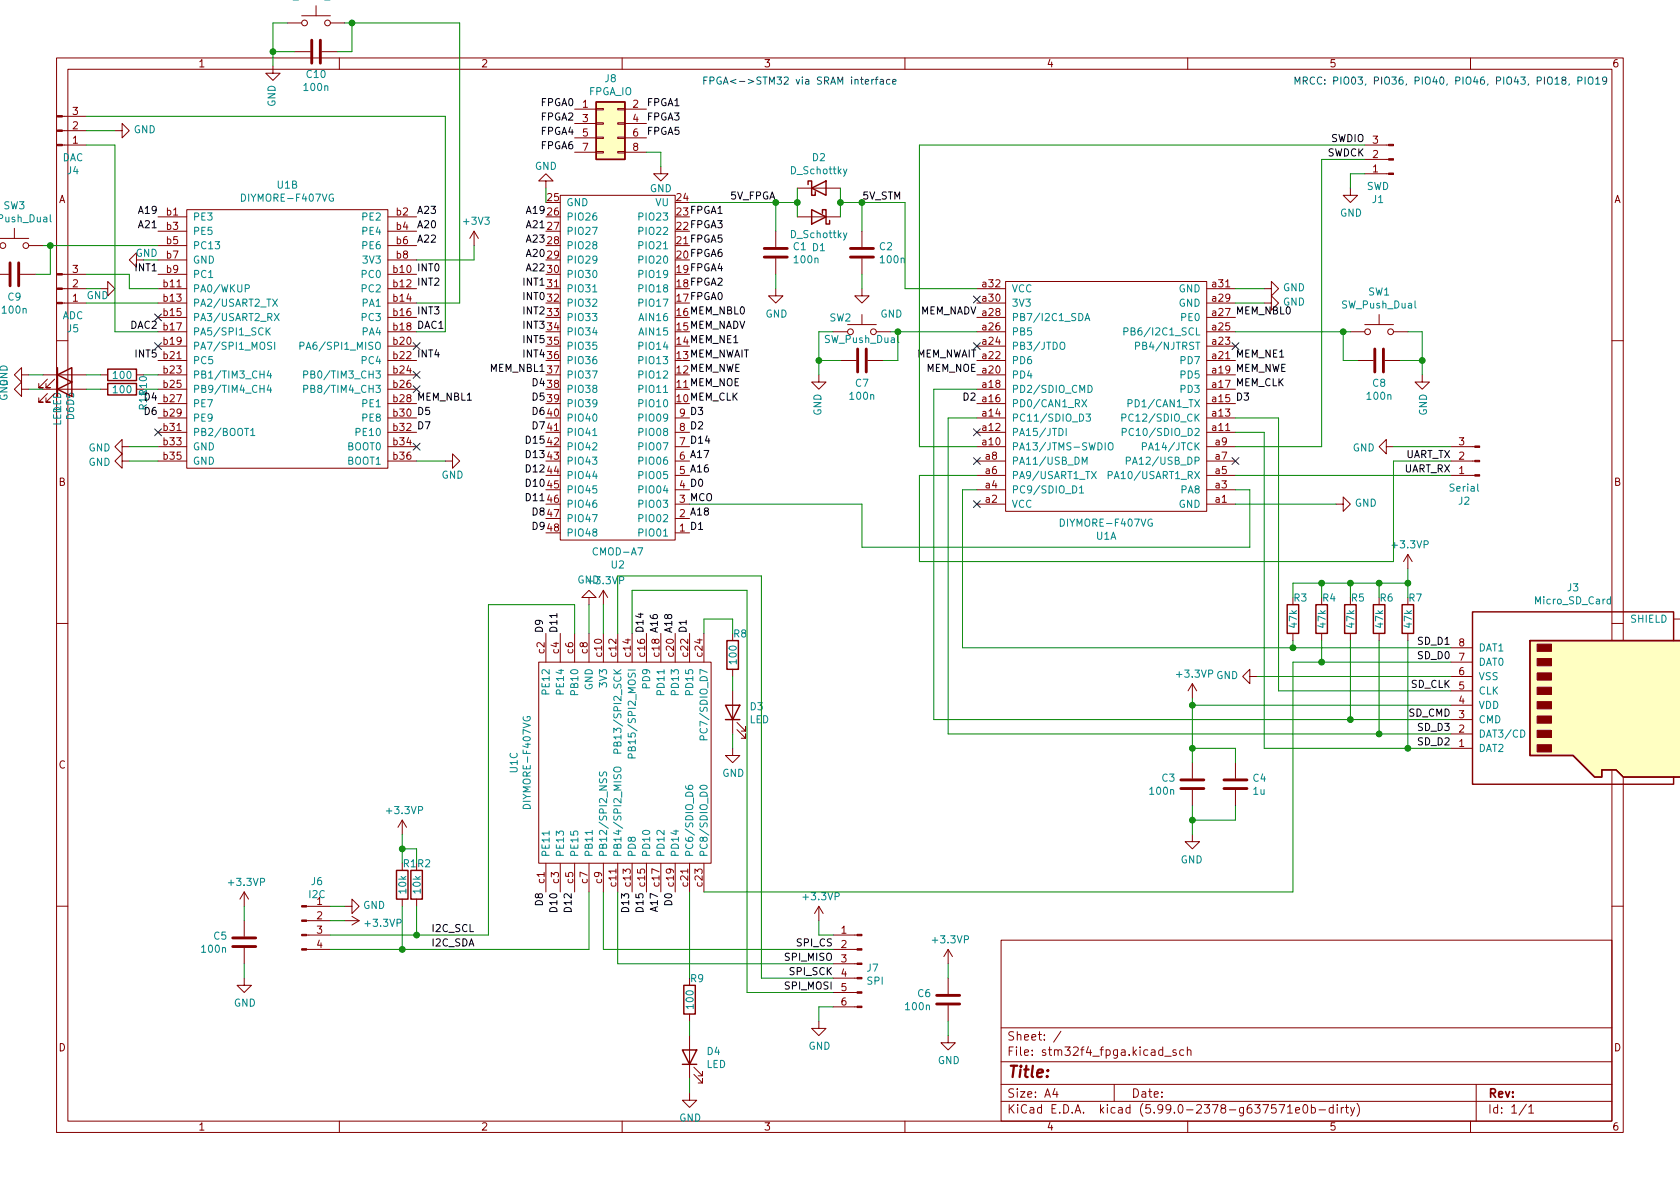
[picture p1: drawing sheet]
<svg xmlns="http://www.w3.org/2000/svg" width="297mm" height="210mm" viewBox="0 0 297 210" stroke-linecap="round" stroke-linejoin="round" font-family="sans-serif">
<g fill="none" stroke="#840000" stroke-width=".18">
<path d="M10 10.2h277v190.1h-277zM12 12.2h273v186.1h-273zM48.3 11.7v1.2h-1.3l1.3 1.3 1.2-1.3h-1.2M50.8 4.1h2.5M52.1 9.1h2.8M53.3 2.8h5.1M55.9 1v1.8M56.9 9.1h2.8M58.4 4.1h2.6M60 10.2v2M101.6 19.3h3.8M105.4 19.2h1.3v.2h-1.3z"/>
<path d="M109.2 19.2h1.3v.2h-1.3zM110 10.2v2M110.5 19.3h3.8M160 10.2v2M210 10.2v2M260 10.2v2M11 20.6h4.2M11 23.1h4.2M11 25.6h4.2M20.3 23.1h1.3v-1.3l1.3 1.3-1.3 1.3v-1.3M27.9 38.3h5.1M33 37.1h35.6v45.7h-35.6z"/>
<path d="M68.6 38.3h5.1M96.5 32h1.3l-1.3-1.3-1.3 1.3h1.3v1.3M99.1 34.5h20.3v61h-20.3zM101.6 21.8h3.8M101.6 24.4h3.8M101.6 26.9h3.8M105.4 26.8h1.3v.2h-1.3zM105.4 24.3h1.3v.2h-1.3zM105.4 21.7h1.3v.3h-1.3zM109.2 26.8h1.3v.2h-1.3zM109.2 24.3h1.3v.2h-1.3zM109.2 21.7h1.3v.3h-1.3z"/>
<path d="M110.5 21.8h3.8M110.5 24.4h3.8M110.5 26.9h3.8M116.8 29.5v1.2h1.3l-1.3 1.3-1.2-1.3h1.2M141 33.3h7.6M141 38.3h7.6M238.8 33.3v1.2h1.2l-1.2 1.3-1.3-1.3h1.3M241.3 25.6h4.2M241.3 28.2h4.2M241.3 30.7h4.2M-.1 43.4h.1M0 48.5h1.5"/>
<path d="M0 42.2h5.1M2.5 40.4v1.8M3.6 48.5h2.7M5.1 43.4h2.5M11 48.5h4.2M11 51h4.2M11 53.6h4.2M17.8 51h1.2v-1.2l1.3 1.2-1.3 1.3v-1.3M24.1 46v-1.3l-1.2 1.3 1.2 1.2v-1.2h1.3M27.9 58.7h5.1M27.9 48.5h5.1M27.9 51h5.1"/>
<path d="M27.9 53.6h5.1M27.9 43.4h5.1M27.9 56.1h5.1M27.9 40.9h5.1M27.9 46h5.1M68.6 58.7h5.1M68.6 48.5h5.1M68.6 51h5.1M68.6 53.6h5.1M68.6 43.4h5.1M68.6 56.1h5.1M68.6 40.9h5.1"/>
<path d="M68.6 46h5.1M83.8 40.9l-.7 1.3M83.8 40.9v2.5M83.8 40.9l.8 1.3M96.5 51h2.6M137.2 51v1.3h1.2l-1.2 1.3-1.3-1.3h1.3M137.2 40.9v2.8M137.2 45.7v2.8M147.3 58.7h2.6M149.9 57.4h5M152.4 51v1.3h1.3l-1.3 1.3-1.3-1.3h1.3M152.4 40.9v2.8"/>
<path d="M152.4 45.7v2.8M152.4 55.6v1.8M154.9 58.7h2.6M172.7 58.7h5.1M172.7 51h5.1M172.7 53.6h5.1M172.7 56.1h5.1M177.8 49.8h35.6v40.6h-35.6zM213.4 58.7h5M213.4 51h5M213.4 53.6h5M213.4 56.1h5"/>
<path d="M223.5 51h1.3v-1.2l1.3 1.2-1.3 1.3v-1.3M223.5 53.6h1.3v-1.3l1.3 1.3-1.3 1.3v-1.3M238.8 58.7h2.5M241.3 57.4h5.1M243.8 55.6v1.8M246.4 58.7h2.5M3.8 68.8v-1.2l-1.3 1.2 1.3 1.3v-1.3h1.3M3.8 66.3v-1.3l-1.3 1.3 1.3 1.3v-1.3h1.3M7.6 68.8h7.6M7.6 66.3h7.6M8.4 67.1l-1.5 1.5h.7h-.7v-.8M8.4 69.6l-1.5 1.5h.7h-.7v-.7"/>
<path d="M9.7 67.1l-1.6 1.5h.8h-.8v-.8M9.7 69.6l-1.6 1.5h.8h-.8v-.7M10 60.2h2M17.8 68.8h1.2M17.8 66.3h1.2M21.6 79v-1.3l-1.3 1.3 1.3 1.3v-1.3h1.3M27.9 63.7h5.1M27.9 68.8h5.1M27.9 76.4h5.1M27.9 79h5.1M27.9 73.9h5.1M27.9 71.4h5.1"/>
<path d="M27.9 66.3h5.1M27.9 61.2h5.1M68.6 63.7h5.1M68.6 68.8h5.1M68.6 76.4h5.1M68.6 79h5.1M68.6 73.9h5.1M68.6 71.4h5.1M68.6 66.3h5.1M68.6 61.2h5.1M96.5 76.4h2.6M119.4 76.4h2.5"/>
<path d="M119.4 79h2.5M119.4 73.9h2.5M144.8 66.3v1.3h-1.3l1.3 1.2 1.2-1.2h-1.2M148.6 63.7h2.8M153.4 63.7h2.8M172.7 63.7h5.1M172.7 68.8h5.1M172.7 76.4h5.1M172.7 79h5.1M172.7 73.9h5.1M172.7 71.4h5.1M172.7 66.3h5.1"/>
<path d="M172.7 61.2h5.1M213.4 63.7h5M213.4 68.8h5M213.4 76.4h5M213.4 79h5M213.4 73.9h5M213.4 71.4h5M213.4 66.3h5M213.4 61.2h5M240 63.7h2.8M244.9 63.7h2.7M245.1 79v-1.3l-1.3 1.3 1.3 1.3v-1.3h1.3"/>
<path d="M251.5 66.3v1.3h1.2l-1.2 1.2-1.3-1.2h1.3M256.5 79h4.3M285 60.2h2M21.6 81.5v-1.2l-1.3 1.2 1.3 1.3v-1.3h1.3M27.9 81.5h5.1M68.6 81.5h5.1M78.7 81.5h1.3v-1.2l1.3 1.2-1.3 1.3v-1.3M119.4 94.2h2.5M119.4 91.7h2.5M119.4 89.1h2.5M119.4 86.6h2.5M119.4 84.1h2.5"/>
<path d="M119.4 81.5h2.5M172.7 89.1h5.1M172.7 86.6h5.1M172.7 84.1h5.1M172.7 81.5h5.1M213.4 89.1h5M213.4 86.6h5M213.4 84.1h5M213.4 81.5h5M236.2 89.1h1.3v-1.2l1.3 1.2-1.3 1.3v-1.3M248.9 98v2.6M248.9 98l-.7 1.3"/>
<path d="M248.9 98l.8 1.3M256.5 84.1h4.3M256.5 81.5h4.3M10 110.2h2M95.2 117.1h30.5v35.5h-30.5zM96.5 112v5.1M99.1 112v5.1M101.6 112v5.1M104.1 105.7h1.3l-1.3-1.3-1.2 1.3h1.2v1.2M104.1 112v5.1M106.7 104.4l-.8 1.3M106.7 104.4v2.5"/>
<path d="M106.7 112v5.1M106.7 104.4l.7 1.3M109.2 112v5.1M111.8 112v5.1M114.3 112v5.1M116.8 112v5.1M119.4 112v5.1M121.9 112v5.1M124.5 112v5.1M129.5 118.4v1.2M221 119.6v1.3l-1.3-1.3 1.3-1.2v1.2h1.2M228.6 112v1.3"/>
<path d="M233.7 112v1.3M238.8 112v1.3M243.8 112v1.3M248.9 112v1.3M256.5 119.6h3.8M256.5 117.1h3.8M256.5 114.5h3.8M285 110.2h2M295.9 109.5h1.2M129.5 132.3v1.3h1.3l-1.3 1.3-1.2-1.3h1.2M129.5 122.2v7.6M130.3 129l1.5 1.6v-.8v.8h-.7"/>
<path d="M130.3 127.8l1.5 1.5v-.8v.8h-.7M210.8 120.9l-.7 1.3M210.8 120.9v2.5M210.8 134.9v2.8M210.8 139.7v2.8M210.8 120.9l.8 1.3M218.4 134.9v2.8M218.4 139.7v2.8M256.5 132.3h3.8M256.5 129.8h3.8M256.5 127.2h3.8M256.5 124.7h3.8"/>
<path d="M256.5 122.2h3.8M43.2 157.7v2.6M43.2 157.7l-.8 1.3M43.2 157.7l.7 1.3M71.1 145l-.7 1.3M71.1 145v2.6M71.1 159v1.3M71.1 145l.8 1.3M73.7 159v1.3M96.5 152.6v5.1M99.1 152.6v5.1M101.6 152.6v5.1"/>
<path d="M104.1 152.6v5.1M106.7 152.6v5.1M109.2 152.6v5.1M111.8 152.6v5.1M114.3 152.6v5.1M116.8 152.6v5.1M119.4 152.6v5.1M121.9 152.6v5.1M124.5 152.6v5.1M210.8 147.6v1.2h-1.3l1.3 1.3 1.3-1.3h-1.3M10 160.2h2M43.2 173v1.2h1.2l-1.2 1.3-1.3-1.3h1.3"/>
<path d="M43.2 162.8v2.8M43.2 167.6v2.8M54.2 167.9h4.2M54.2 165.3h4.2M54.2 162.8h4.2M54.2 160.3h4.2M61 160.3h1.2v-1.3l1.3 1.3-1.3 1.2v-1.2M61 162.8h2.5M62.2 162l1.3 .8M63.5 162.8l-1.3 .8M121.9 179.3v1.3M144.8 160.3l-.8 1.2"/>
<path d="M144.8 160.3v2.5M144.8 160.3l.7 1.2M147.3 167.9h4.2M147.3 165.3h4.2M147.3 178h4.2M147.3 175.5h4.2M147.3 173h4.2M147.3 170.4h4.2M167.6 167.9v2.5M167.6 173v2.8M167.6 177.8v2.8M167.6 167.9l-.7 1.3"/>
<path d="M167.6 167.9l.8 1.3M177 166.3h108v32h-108zM285 160.2h2M60 198.3v2M110 198.3v2M121.9 193.3v1.3h1.3l-1.3 1.2-1.3-1.2h1.3M121.9 183.1v7.6M122.7 190l1.5 1.5v-.8v.8h-.8M122.7 188.7l1.5 1.5v-.7v.7h-.8M144.8 180.6v1.3h1.2l-1.2 1.2-1.3-1.2h1.3M160 198.3v2M167.6 183.1v1.3h1.3l-1.3 1.3-1.2-1.3h1.2"/>
<path d="M177 194.8h108M177 191.8h108M177 187.8h108M177 181.8h108M186.5 192.5l-.4 1h1M186.9 193v1M187.6 182.4l-1.3 1.9M197 191.8v3M205.9 186.8h1.2M207.9 185.7l-.3-.1-.2 .2v.3l.5 .1v.4h-.5M209.3 185.7l-.4-.1-.3 .3v.4l.1 .3h.6M209.9 185.8l.2-.2 .4 .1 .1 .9"/>
<path d="M209.9 185.1v1.5M210 198.3v2M226.1 195.3h1l-.6 1.5M227.6 195.8l.5-.5v1.5M227.6 196.8h.9M229.1 196.3l.7-.1-.1-.3-.4-.1-.2 .2v.8h.6M230.5 195.5l.2-.2a.81 .81 0 0 1 .6 .7 .81 .81 0 0 1-.3 .8h-.1a.81 .81 0 0 1-.4-1.3zM231.9 195.9l.4-.1 .3 .3v.4l-.2 .3h-.5M231.9 195.3v1.5M233.2 196.3h1.2M235.7 195.9l-.4-.1-.3 .3v.4l.1 .3h.6M235.7 195.3v1.5"/>
<path d="M236.4 195.3v.2M236.4 195.8v1M237.1 195.8v1M237.6 195.8l-.3 .1-.2 .2M237.9 195.8h.5M238.1 195.3v1.3l.3 .2M238.8 195.8l.3 1M239.5 195.8l-.5 1.4-.2 .1M239.9 195.1a1.72 1.72 0 0 1 0 2.3M260 198.3v2M261 191.8v6.5M269.9 195.3l-1.3 1.9"/>
<path d="M270.3 195.8l.4-.5v1.5M270.3 196.8h.9"/>
<circle cx="53.8" cy="4.1" r=".51"/>
<circle cx="57.9" cy="4.1" r=".51"/>
<circle cx=".5" cy="43.4" r=".51"/>
<circle cx="4.6" cy="43.4" r=".51"/>
<circle cx="150.4" cy="58.7" r=".51"/>
<circle cx="154.4" cy="58.7" r=".51"/>
<circle cx="241.8" cy="58.7" r=".51"/>
<circle cx="245.9" cy="58.7" r=".51"/>
</g>
<g fill="none" stroke="#840000" stroke-width=".51">
<path d="M55.1 7.1v4.1M56.6 7.1v4.1M1.8 46.5v4M3.3 46.5v4M135.1 45.5h4.1M135.1 43.9h4.1M150.4 45.5h4M150.4 43.9h4M151.6 61.7v4.1M153.2 61.7v4.1M243.1 61.7v4.1M244.6 61.7v4.1"/>
<path d="M208.8 139.4h4.1M208.8 137.9h4.1M216.4 139.4h4.1M216.4 137.9h4.1M41.1 167.4h4.1M41.1 165.9h4.1M165.6 177.5h4.1M165.6 176h4.1"/>
</g>
<g fill="none" stroke="#840000" stroke-width=".25">
<path d="M105.4 18h5.1v10.2h-5.1zM142.9 32.6v-.6h.6v2.5h.6v-.6M143.5 33.3l2.5-1.3v2.5zM143.5 37.1l2.5 1.2-2.5 1.3zM145.4 37.7v-.6h.6v2.5h.7v-.6M10.2 66.3l2.5-1.3v2.6zM10.2 68.8l2.5-1.2v2.5zM10.2 65v5.1M19 67.8h5.1v2h-5.1zM19 65.3h5.1v2h-5.1zM128.5 113.3h2.1v5.1h-2.1zM227.6 106.9h2v5.1h-2z"/>
<path d="M232.7 106.9h2v5.1h-2zM237.7 106.9h2.1v5.1h-2.1zM242.8 106.9h2.1v5.1h-2.1zM247.9 106.9h2v5.1h-2zM295.9 113.3v-5.1h-35.6v30.5h35.6v-1.3M297.1 113.3h-26.6v20.3h7.6l3.8 3.8h1.3v-1.3h2.5l1.3 1.3h10.1M128.3 124.7h2.5l-1.3 2.5zM128.3 127.2h2.5M70.1 153.9h2v5.1h-2zM72.6 153.9h2.1v5.1h-2.1zM120.9 174.2h2v5.1h-2zM120.6 185.7h2.6l-1.3 2.5z"/>
<path d="M120.6 188.2h2.6"/>
</g>
<g fill="none" stroke="#008484" stroke-width=".18">
<path d="M51.8 0h1M57.4 0h1M8.9 38v1.1l.2 .1M149.7 29.9l-.4 1.1-.2 .2M43.4 51h.6l.1-.2-.1-.3-.6-.1v1.2M47.1 58v1.2M47.2 58.5l.6 .7M47.8 58l-.7 .7M48.2 52.9l.8 1.3M48.5 55.4l.9 1.3M49 52.9l-.8 1.3M49.4 55.4l-.9 1.3"/>
<path d="M104.8 51.6h.7M149.7 41.2l-.4 1.1-.2 .2M158.7 59.3v1.1l.2 .2M191.8 56.7l.5-1.3 .4 1.3M192 56.3h.6M198.7 58.6h.6l.1-.2v-.3l-.7-.1v1.2M250.2 53.2v1.1l.2 .2M0 66h1.3l-1.3 .8h1.3M.2 64.8a.66 .66 0 0 1 .7 0 .66 .66 0 0 1 .4 .6h-1.3zM44.3 76.1l.4-.3v1.2M44.3 77h.8M47.5 65.5l-.3 .9h.8"/>
<path d="M47.5 68.1l-.3 .9h.8M47.8 66v.9M47.8 68.6v.8M48 60.6l-.5-.1-.1 .1v.4l.5 .2 .1 .3-.2 .3-.5-.1M48.6 60.5v1.3M53 61.2l.6-.1 .2-.2-.1-.3-.7-.1v1.3M53.7 66.3l.6-.1 .1-.2v-.3l-.7-.1v1.3M53.7 68.8l.6-.1 .1-.1v-.3l-.7-.2v1.3M104.8 77h.7M187.2 75.8a.64 .64 0 0 1 .8 .6 .64 .64 0 0 1-.8 .6zM187.5 60.7l.2-.2a.43 .43 0 0 1 .6 .4v.5a.42 .42 0 0 1-.5 .4 .42 .42 0 0 1-.4-.4zM188.5 75.8v1.2"/>
<path d="M191.3 70.7l.8 1.2M192 73.2h.8l-.4 .5 .3 .1v.6l-.1 .1-.6-.1M192.1 70.7l-.8 1.2M192.4 68.1a.64 .64 0 0 1 .7 .7 .64 .64 0 0 1-.7 .6zM195.4 78.3v1.3M196 78.5l.2-.2a.43 .43 0 0 1 .6 .4v.4a.42 .42 0 0 1-.4 .5 .42 .42 0 0 1-.5-.5zM198.4 73.9l.6-.1 .1-.2-.1-.3-.6-.1v1.3M198.4 76.4h.6l.1-.2v-.3l-.7-.1v1.2M199.4 71.3h.7l.1-.2-.1-.3-.7-.1v1.2M200.8 61.2l.6-.1 .1-.2-.1-.3-.6-.1v1.3M202 79l.6-.1 .1-.2v-.3l-.7-.1v1.3M190.9 86.3l.3-.4v1.3"/>
<path d="M190.9 87.2h.7M191.4 82.1v-1.3l.4 .9 .4-.9v1.3M193 83.4l.8 1.2M193.8 83.4l-.8 1.2M195.9 84h.6l.2-.2-.1-.3-.7-.1v1.2M199.1 81.5l.6-.1 .2-.1-.1-.3-.7-.2v1.3M284.8 106l-.4-.1-.3 .3 .2 .5h.5M284.8 105.5v1.3M106 137.7v.5l.1 .2h.4l.2-.6 .3-.1 .3 .2-.1 .5M106 136.5v.5l.1 .2h.4l.2-.6 .3-.1 .3 .2-.1 .5M108.6 135.8a.81 .81 0 0 1 1.2 .2 .43 .43 0 0 1-.4 .5h-.5a.42 .42 0 0 1-.3-.2 .42 .42 0 0 1 0-.5zM109.2 133.2l-.1-.6-.2-.1h-.3l-.1 .7h1.3"/>
<path d="M111.7 134v-.6l-.2-.1-.3 .1-.1 .6h1.2M121.2 139l.1 .3a.86 .86 0 0 0 1.2 0l-.1-.4h-.4l-.3 .2v.2l.3 .3M123.8 139a.75 .75 0 0 1 1.2 .3 .72 .72 0 0 1-1.2-.1zM124.4 130.8v-.6l-.2-.1-.3 .1-.1 .6h1.2M268.9 129.1a.64 .64 0 0 1 .7 .6 .64 .64 0 0 1-.7 .7zM97.1 147v.7M104.7 146.8v.8"/>
</g>
<g fill="#840000" stroke="#840000" stroke-width=".18">
<path d="M10.2 20.4h.8v.3h-.8z"/>
<path d="M10.2 23h.8v.2h-.8z"/>
<path d="M10.2 25.5h.8v.3h-.8z"/>
<path d="M10.2 48.4h.8v.2h-.8z"/>
<path d="M10.2 50.9h.8v.3h-.8z"/>
<path d="M10.2 53.5h.8v.2h-.8z"/>
<path d="M53.3 167.8h.9v.2h-.9z"/>
<path d="M53.3 165.2h.9v.3h-.9z"/>
<path d="M53.3 162.7h.9v.2h-.9z"/>
<path d="M53.3 160.1h.9v.3h-.9z"/>
<path d="M245.5 25.5h.9v.3h-.9z"/>
<path d="M245.5 28.1h.9v.2h-.9z"/>
<path d="M245.5 30.6h.9v.3h-.9z"/>
<path d="M151.5 177.9h.9v.3h-.9z"/>
<path d="M151.5 175.4h.9v.2h-.9z"/>
<path d="M151.5 172.8h.9v.3h-.9z"/>
<path d="M151.5 170.3h.9v.3h-.9z"/>
<path d="M151.5 167.8h.9v.2h-.9z"/>
<path d="M151.5 165.2h.9v.3h-.9z"/>
<path d="M260.8 78.9h.8v.2h-.8z"/>
<path d="M260.8 81.4h.8v.3h-.8z"/>
<path d="M260.8 83.9h.8v.3h-.8z"/>
<path d="M271.8 113.9h2.5v1.3h-2.5z"/>
<path d="M271.8 116.5h2.5v1.2h-2.5z"/>
<path d="M271.8 119h2.5v1.3h-2.5z"/>
<path d="M271.8 121.5h2.5v1.3h-2.5z"/>
<path d="M271.8 124.1h2.5v1.2h-2.5z"/>
<path d="M271.8 126.6h2.5v1.3h-2.5z"/>
<path d="M271.8 129.2h2.5v1.2h-2.5z"/>
<path d="M271.8 131.7h2.5v1.3h-2.5z"/>
</g>
<g fill="#ffffc2" stroke="#ffffc2" stroke-width=".18">
<path d="M105.4 18h5.1v10.2h-5.1z"/>
<path d="M270.5 113.3h26.6v24.1h-10.1l-1.3-1.3h-2.5v1.3h-1.3l-3.8-3.8h-7.6z"/>
</g>
<path d="M98.5 108.5v.7" fill="none" stroke="#000" stroke-width=".18"/>
<g fill="none" stroke="#0000c2" stroke-width=".18">
<path d="M124.4 14.2h.5M125 13.6h-.6v1.3M125.5 14.3l.6-.1 .2-.2-.1-.3-.7-.1v1.3M127.5 13.7a.59 .59 0 0 0-.8 .6 .59 .59 0 0 0 .8 .5v-.5h-.2M127.9 14.9l.4-1.3 .4 1.3M128 14.5h.6M157.8 14.5l.6-.2v-.2l-.4-.1-.2 .2 .1 .6h.5M276.4 14.2l-.3-.3 .1-.2 .2-.1 .4 .1 .1 .2-.1 .1-.5 .2-.2 .2v.2l.3 .3 .4-.1 .1-.2v-.2l-.3-.2M277.5 14.8l-.1 .3M279 14.3l.6-.1 .1-.2v-.3l-.7-.1v1.3M280.3 13.6v1.3M281 13.7l.1-.1a.43 .43 0 0 1 .6 .4v.5a.42 .42 0 0 1-.5 .4 .42 .42 0 0 1-.4-.4v-.5z"/>
<path d="M282.1 14l.4-.4v1.3M282.1 14.9h.8M284.1 14.2l-.3 .2-.3-.1-.2-.1v-.3l.3-.3 .4 .1 .1 .2a.84 .84 0 0 1-.4 1h-.2"/>
</g>
<g fill="none" stroke="#008400" stroke-width=".18">
<path d="M48.3 9.1h3.8M50.8 4.1h-2.5v7.6M61 4.1h20.3v49.5h-7.6M62.2 4.1v5h-2.5M15.2 25.6h5.1v33.1h7.6M15.2 20.6h63.5v38.1h-5M15.2 23.1h5.1M96.5 33.3v2.5M114.3 26.9h2.5v2.6M121.9 35.8h19.1M137.2 35.8v5.1M141 33.3v5"/>
<path d="M148.6 35.8h11.4v15.2h12.7M148.6 33.3v5M152.4 35.8v5.1M241.3 30.7h-2.5v2.6M241.3 28.2h-7.6v50.8h-15.3M241.3 25.6h-78.7v53.4h10.1M7.6 43.4h20.3M8.9 43.4v5.1h-2.6M15.2 48.5h7.7v2.5h5M15.2 53.6h12.7M83.8 43.4v2.6h-10.1M137.2 48.5v2.5"/>
<path d="M147.3 58.7h-2.5v7.6M152.4 48.5v2.5M157.5 58.7h15.2M158.7 58.7v5h-2.5M218.4 51h5.1M218.4 53.6h5.1M218.4 58.7h20.4M237.5 58.7v5h2.5M248.9 58.7h2.6v7.6M5.1 68.8h2.5M5.1 66.3h2.5M15.2 68.8h2.6"/>
<path d="M15.2 66.3h2.6M22.9 79h5M25.4 68.8h2.5M25.4 66.3h2.5M144.8 63.7h3.8M172.7 68.8h-7.6v58.4h91.4M172.7 73.9h-5.1v55.9h88.9M218.4 73.9h7.7v48.3h30.4M218.4 76.4h5.1v55.9h33M246.4 79h10.1M247.6 63.7h3.9M22.9 81.5h5"/>
<path d="M73.7 81.5h5M172.7 86.6h-2.5v27.9h86.3M218.4 84.1h38.1M218.4 86.6h2.6v10.2h-68.6v-7.7h-30.5M218.4 89.1h17.8M256.5 81.5h-10.1v17.8h-83.8v-15.2h10.1M101.6 112v-5.1h-15.2v58.4h-28M104.1 106.9v5.1M106.7 106.9v5.1M109.2 112v-10.2h25.4v71.2h12.7M111.8 112v-7.6h20.3v71.1h15.2M124.5 112v-2.5h5v2.5"/>
<path d="M129.5 119.6v2.6M222.2 119.6h34.3M228.6 113.3v1.2M233.7 103.1v2.6M233.7 113.3v3.8M238.8 103.1v2.6M238.8 113.3v13.9M243.8 103.1v2.6M243.8 113.3v16.5M248.9 100.6v5.1M248.9 113.3v19M248.9 103.1h-20.3v2.6"/>
<path d="M256.5 117.1h-27.9v40.6h-104.1M129.5 129.8v2.5M210.8 124.7h45.7M210.8 132.3h7.6v2.6M210.8 123.4v11.5M71.1 150.1h2.6v2.5M71.1 147.6v5M104.1 157.7v10.2h-45.7M106.7 157.7v10.2h40.6M109.2 157.7v12.7h38.1M121.9 157.7v15.3M210.8 142.5v5.1"/>
<path d="M218.4 142.5v2.5h-7.6M43.2 160.3v2.5M43.2 170.4v2.6M58.4 162.8h2.6M58.4 160.3h2.6M71.1 160.3v7.6M73.7 160.3v5M144.8 162.8v2.5h2.5M147.3 178h-2.5v2.6M167.6 170.4v2.6M121.9 180.6v2.5M121.9 190.7v2.6"/>
<path d="M167.6 180.6v2.5"/>
</g>
<g fill="none" stroke="#000084" stroke-width=".18">
<path d="M27.3 55.5l1.2 1.2M28.5 55.5l-1.2 1.2M172.1 52.3l1.2 1.3M173.3 52.3l-1.2 1.3M27.3 60.6l1.2 1.2M27.3 75.8l1.2 1.3M28.5 60.6l-1.2 1.2M28.5 75.8l-1.2 1.3M73.1 65.7l1.2 1.2M73.1 60.6l1.2 1.2M73.1 68.2l1.2 1.2M73.1 78.4l1.2 1.2"/>
<path d="M74.3 65.7l-1.2 1.2M74.3 60.6l-1.2 1.2M74.3 68.2l-1.2 1.2M74.3 78.4l-1.2 1.2M172.1 60.6l1.2 1.2M172.1 75.8l1.2 1.3M173.3 60.6l-1.2 1.2M173.3 75.8l-1.2 1.3M217.8 60.6l1.2 1.2M219 60.6l-1.2 1.2M172.1 80.9l1.2 1.2M172.1 88.5l1.2 1.3"/>
<path d="M173.3 80.9l-1.2 1.2M173.3 88.5l-1.2 1.3M217.8 80.9l1.2 1.2M219 80.9l-1.2 1.2"/>
</g>
<g fill="#008400" stroke="#008400" stroke-width=".18">
<circle cx="62.2" cy="4.1" r=".51"/>
<circle cx="48.3" cy="9.1" r=".51"/>
<circle cx="137.2" cy="35.8" r=".51"/>
<circle cx="71.1" cy="150.1" r=".51"/>
<circle cx="71.1" cy="167.9" r=".51"/>
<circle cx="73.7" cy="165.3" r=".51"/>
<circle cx="8.9" cy="43.4" r=".51"/>
<circle cx="144.8" cy="63.7" r=".51"/>
<circle cx="210.8" cy="124.7" r=".51"/>
<circle cx="210.8" cy="132.3" r=".51"/>
<circle cx="158.8" cy="58.7" r=".51"/>
<circle cx="141" cy="35.8" r=".51"/>
<circle cx="148.6" cy="35.8" r=".51"/>
<circle cx="152.4" cy="35.8" r=".51"/>
<circle cx="233.7" cy="117.1" r=".51"/>
<circle cx="238.8" cy="127.2" r=".51"/>
<circle cx="243.8" cy="129.8" r=".51"/>
<circle cx="248.9" cy="132.3" r=".51"/>
<circle cx="233.7" cy="103.1" r=".51"/>
<circle cx="228.6" cy="114.5" r=".51"/>
<circle cx="248.9" cy="103.1" r=".51"/>
<circle cx="251.5" cy="63.7" r=".51"/>
<circle cx="238.8" cy="103.1" r=".51"/>
<circle cx="243.8" cy="103.1" r=".51"/>
<circle cx="237.5" cy="58.7" r=".51"/>
<circle cx="210.8" cy="145" r=".51"/>
</g>
<text font-size="2.8" fill="#840000" x="178" y="190.6">Title:</text>
<g font-size="2.1" fill="#840000">
<text x="178" y="184">Sheet: /</text>
<text x="178" y="186.7">File: stm32f4_fpga.kicad_sch</text>
<text x="178" y="196.9">KiCad E.D.A. kicad (5.99.0-2378-g637571e0b-dirty)</text>
<text x="178" y="194.1">Size: A4</text>
<text x="200" y="194.1">Date:</text>
<text x="263" y="194.1">Rev:</text>
<text x="263" y="196.9">Id: 1/1</text>
</g>
<g font-size="1.8" fill="#840000">
<text x="35" y="11.9">1</text>
<text x="85" y="11.9">2</text>
<text x="135" y="11.9">3</text>
<text x="185" y="11.9">4</text>
<text x="235" y="11.9">5</text>
<text x="285" y="11.9">6</text>
<text x="12.8" y="22.9">2</text>
<text x="12.8" y="20.3">3</text>
<text x="103" y="19">1</text>
<text x="103" y="21.6">3</text>
<text x="111.9" y="19">2</text>
<text x="111.9" y="21.6">4</text>
<text x="12.8" y="25.4">1</text>
<text x="103" y="24.1">5</text>
<text x="103" y="26.7">7</text>
<text x="111.9" y="24.1">6</text>
<text x="111.9" y="26.7">8</text>
<text x="242.7" y="27.9">2</text>
<text x="242.7" y="25.4">3</text>
<text x="10.3" y="35.9">A</text>
<text x="96.8" y="35.6">25</text>
<text x="119.7" y="35.6">24</text>
<text x="242.7" y="30.5">1</text>
<text x="285.3" y="35.9">A</text>
<text x="29.4" y="38.1">b1</text>
<text x="29.4" y="40.6">b3</text>
<text x="70.1" y="38.1">b2</text>
<text x="70.1" y="40.6">b4</text>
<text x="96.8" y="38.1">26</text>
<text x="96.8" y="40.6">27</text>
<text x="29.4" y="43.2">b5</text>
<text x="29.4" y="45.7">b7</text>
<text x="70.1" y="43.2">b6</text>
<text x="70.1" y="45.7">b8</text>
<text x="96.8" y="43.2">28</text>
<text x="96.8" y="45.7">29</text>
<text x="12.8" y="53.3">1</text>
<text x="12.8" y="50.8">2</text>
<text x="12.8" y="48.3">3</text>
<text x="29" y="50.8">b11</text>
<text x="29" y="53.3">b13</text>
<text x="29.4" y="48.3">b9</text>
<text x="69.6" y="53.3">b14</text>
<text x="96.8" y="48.3">30</text>
<text x="173.8" y="53.3">a30</text>
<text x="173.8" y="50.8">a32</text>
<text x="214.4" y="53.3">a29</text>
<text x="214.4" y="50.8">a31</text>
<text x="29" y="55.9">b15</text>
<text x="173.8" y="58.4">a26</text>
<text x="214.4" y="58.4">a25</text>
<text x="29" y="61">b19</text>
<text x="69.6" y="61">b20</text>
<text x="173.8" y="61">a24</text>
<text x="214.4" y="61">a23</text>
<text x="29" y="66">b23</text>
<text x="29" y="68.6">b25</text>
<text x="69.6" y="66">b24</text>
<text x="69.6" y="68.6">b26</text>
<text x="96.8" y="66">37</text>
<text x="173.8" y="68.6">a18</text>
<text x="29" y="76.2">b31</text>
<text x="173.8" y="76.2">a12</text>
<text x="173.8" y="73.7">a14</text>
<text x="214.4" y="76.2">a11</text>
<text x="214.4" y="73.7">a13</text>
<text x="29" y="78.7">b33</text>
<text x="29" y="81.3">b35</text>
<text x="69.6" y="78.7">b34</text>
<text x="69.6" y="81.3">b36</text>
<text x="173.8" y="78.7">a10</text>
<text x="174.3" y="83.8">a6</text>
<text x="174.3" y="81.3">a8</text>
<text x="214.9" y="83.8">a5</text>
<text x="214.9" y="81.3">a7</text>
<text x="214.9" y="78.7">a9</text>
<text x="258" y="83.8">1</text>
<text x="258" y="81.3">2</text>
<text x="258" y="78.7">3</text>
<text x="10.3" y="85.9">B</text>
<text x="174.3" y="88.9">a2</text>
<text x="174.3" y="86.4">a4</text>
<text x="214.9" y="88.9">a1</text>
<text x="214.9" y="86.4">a3</text>
<text x="285.3" y="85.9">B</text>
<text x="96.3" y="115.5" transform="rotate(-90 96.3 115.5)">c2</text>
<text x="98.8" y="115.5" transform="rotate(-90 98.8 115.5)">c4</text>
<text x="101.3" y="115.5" transform="rotate(-90 101.3 115.5)">c6</text>
<text x="103.9" y="115.5" transform="rotate(-90 103.9 115.5)">c8</text>
<text x="106.4" y="116" transform="rotate(-90 106.4 116)">c10</text>
<text x="109" y="116" transform="rotate(-90 109 116)">c12</text>
<text x="111.5" y="116" transform="rotate(-90 111.5 116)">c14</text>
<text x="124.2" y="116" transform="rotate(-90 124.2 116)">c24</text>
<text x="258" y="119.4">6</text>
<text x="258" y="116.8">7</text>
<text x="258" y="114.3">8</text>
<text x="258" y="124.5">4</text>
<text x="258" y="121.9">5</text>
<text x="258" y="129.5">2</text>
<text x="258" y="127">3</text>
<text x="10.3" y="135.9">C</text>
<text x="258" y="132.1">1</text>
<text x="285.3" y="135.9">C</text>
<text x="56" y="160">1</text>
<text x="96.3" y="156.2" transform="rotate(-90 96.3 156.2)">c1</text>
<text x="98.8" y="156.2" transform="rotate(-90 98.8 156.2)">c3</text>
<text x="101.3" y="156.2" transform="rotate(-90 101.3 156.2)">c5</text>
<text x="103.9" y="156.2" transform="rotate(-90 103.9 156.2)">c7</text>
<text x="106.4" y="156.2" transform="rotate(-90 106.4 156.2)">c9</text>
<text x="109" y="156.7" transform="rotate(-90 109 156.7)">c11</text>
<text x="121.7" y="156.7" transform="rotate(-90 121.7 156.7)">c21</text>
<text x="124.2" y="156.7" transform="rotate(-90 124.2 156.7)">c23</text>
<text x="56" y="162.6">2</text>
<text x="56" y="165.1">3</text>
<text x="56" y="167.6">4</text>
<text x="148.7" y="165.1">1</text>
<text x="148.7" y="167.6">2</text>
<text x="148.7" y="170.2">3</text>
<text x="148.7" y="172.7">4</text>
<text x="148.7" y="175.3">5</text>
<text x="148.7" y="177.8">6</text>
<text x="10.3" y="185.9">D</text>
<text x="285.3" y="185.9">D</text>
<text x="35" y="199.9">1</text>
<text x="85" y="199.9">2</text>
<text x="135" y="199.9">3</text>
<text x="185" y="199.9">4</text>
<text x="235" y="199.9">5</text>
<text x="285" y="199.9">6</text>
</g>
<g font-size="1.8" fill="#008484">
<text x="53.9" y="16.1">100n</text>
<text x="54.3" y="13.8">C10</text>
<text x="104.1" y="16.8">FPGA_IO</text>
<text x="107" y="14.5">J8</text>
<text x="23.6" y="23.5">GND</text>
<text x="48.7" y="18.9" transform="rotate(-90 48.7 18.9)">GND</text>
<text x="11" y="28.5">DAC</text>
<text x="143.6" y="28.5">D2</text>
<text x="11.9" y="30.8">J4</text>
<text x="43.1" y="35.6">DIYMORE-F407VG</text>
<text x="49" y="33.3">U1B</text>
<text x="94.6" y="30">GND</text>
<text x="114.9" y="34">GND</text>
<text x="139.9" y="30.8">D_Schottky</text>
<text x="241.6" y="33.6">SWD</text>
<text x="242.7" y="35.9">J1</text>
<text x="-.1" y="39.3">Push_Dual</text>
<text x=".6" y="37">SW3</text>
<text x="34" y="39">PE3</text>
<text x="34" y="41.5">PE5</text>
<text x="64.2" y="39">PE2</text>
<text x="64.2" y="41.5">PE4</text>
<text x="82.1" y="39.7">+3V3</text>
<text x="100.1" y="36.4">GND</text>
<text x="100.1" y="39">PIO26</text>
<text x="100.1" y="41.5">PIO27</text>
<text x="113.3" y="41.5">PIO22</text>
<text x="113.3" y="39">PIO23</text>
<text x="115.9" y="36.4">VU</text>
<text x="236.9" y="38.3">GND</text>
<text x="34" y="44.1">PC13</text>
<text x="34" y="46.6">GND</text>
<text x="64.2" y="44.1">PE6</text>
<text x="64.4" y="46.6">3V3</text>
<text x="100.1" y="44.1">PIO28</text>
<text x="100.1" y="46.6">PIO29</text>
<text x="113.3" y="46.6">PIO20</text>
<text x="113.3" y="44.1">PIO21</text>
<text x="139.9" y="42.1">D_Schottky</text>
<text x="140.3" y="44.2">C1 D1</text>
<text x="140.5" y="46.5">100n</text>
<text x="155.5" y="44.2">C2</text>
<text x="155.8" y="46.5">100n</text>
<text x="1.4" y="53.1">C9</text>
<text x="34" y="51.7">PA0/WKUP</text>
<text x="34" y="49.1">PC1</text>
<text x="64.1" y="49.1">PC0</text>
<text x="64.1" y="51.7">PC2</text>
<text x="100.1" y="49.1">PIO30</text>
<text x="100.1" y="51.7">PIO31</text>
<text x="113.3" y="51.7">PIO18</text>
<text x="113.3" y="49.1">PIO19</text>
<text x="178.8" y="51.7">VCC</text>
<text x="208.4" y="51.7">GND</text>
<text x="226.8" y="51.5">GND</text>
<text x="241.9" y="52.2">SW1</text>
<text x=".5" y="55.4">100n</text>
<text x="11" y="56.4">ADC</text>
<text x="11.9" y="58.8">J5</text>
<text x="34" y="54.2">PA2/USART2_TX</text>
<text x="34" y="56.8">PA3/USART2_RX</text>
<text x="34" y="59.3">PA5/SPI1_SCK</text>
<text x="64.1" y="54.2">PA1</text>
<text x="64.1" y="56.8">PC3</text>
<text x="64.1" y="59.3">PA4</text>
<text x="100.1" y="54.2">PIO32</text>
<text x="100.1" y="56.8">PIO33</text>
<text x="100.1" y="59.3">PIO34</text>
<text x="113.3" y="54.2">PIO17</text>
<text x="113.4" y="59.3">AIN15</text>
<text x="113.4" y="56.8">AIN16</text>
<text x="135.3" y="56.1">GND</text>
<text x="146.7" y="56.8">SW2</text>
<text x="155.6" y="56.1">GND</text>
<text x="178.8" y="59.3">PB5</text>
<text x="178.8" y="56.8">PB7/I2C1_SDA</text>
<text x="178.8" y="54.2">3V3</text>
<text x="200.2" y="59.3">PB6/I2C1_SCL</text>
<text x="208.4" y="54.2">GND</text>
<text x="209" y="56.8">PE0</text>
<text x="226.8" y="54">GND</text>
<text x="237.4" y="54.5">SW_Push_Dual</text>
<text x="34" y="61.8">PA7/SPI1_MOSI</text>
<text x="34" y="64.4">PC5</text>
<text x="54.3" y="61.8">PA6/SPI1_MISO</text>
<text x="64.1" y="64.4">PC4</text>
<text x="100.1" y="61.8">PIO35</text>
<text x="100.1" y="64.4">PIO36</text>
<text x="113.3" y="64.4">PIO13</text>
<text x="113.3" y="61.8">PIO14</text>
<text x="145.9" y="60.6">SW_Push_Dual</text>
<text x="178.8" y="64.4">PD6</text>
<text x="178.8" y="61.8">PB3/JTDO</text>
<text x="201.5" y="61.8">PB4/NJTRST</text>
<text x="208.9" y="64.4">PD7</text>
<text x="1.3" y="70.9" transform="rotate(-90 1.3 70.9)">GND</text>
<text x="20.1" y="69.5">100</text>
<text x="20.1" y="67">100</text>
<text x="34" y="66.9">PB1/TIM3_CH4</text>
<text x="34" y="69.5">PB9/TIM4_CH4</text>
<text x="55.1" y="66.9">PB0/TIM3_CH3</text>
<text x="55.1" y="69.5">PB8/TIM4_CH3</text>
<text x="100.1" y="66.9">PIO37</text>
<text x="100.1" y="69.5">PIO38</text>
<text x="113.3" y="69.5">PIO11</text>
<text x="113.3" y="66.9">PIO12</text>
<text x="150.4" y="70.7">100n</text>
<text x="151.3" y="68.4">C7</text>
<text x="178.8" y="69.5">PD2/SDIO_CMD</text>
<text x="178.8" y="66.9">PD4</text>
<text x="208.9" y="69.5">PD3</text>
<text x="208.9" y="66.9">PD5</text>
<text x="241.8" y="70.7">100n</text>
<text x="242.7" y="68.4">C8</text>
<text x="10.8" y="75.3" transform="rotate(-90 10.8 75.3)">LED</text>
<text x="10.8" y="72.8" transform="rotate(-90 10.8 72.8)">LED</text>
<text x="13.1" y="74.2" transform="rotate(-90 13.1 74.2)">D6D5</text>
<text x="34" y="72">PE7</text>
<text x="34" y="74.5">PE9</text>
<text x="34" y="77.1">PB2/BOOT1</text>
<text x="63.2" y="77.1">PE10</text>
<text x="64.2" y="72">PE1</text>
<text x="64.2" y="74.5">PE8</text>
<text x="100.1" y="72">PIO39</text>
<text x="100.1" y="74.5">PIO40</text>
<text x="100.1" y="77.1">PIO41</text>
<text x="113.3" y="72">PIO10</text>
<text x="113.3" y="77.1">PIO08</text>
<text x="113.3" y="74.5">PIO09</text>
<text x="145.2" y="73.5" transform="rotate(-90 145.2 73.5)">GND</text>
<text x="178.8" y="77.1">PA15/JTDI</text>
<text x="178.8" y="74.5">PC11/SDIO_D3</text>
<text x="178.8" y="72">PD0/CAN1_RX</text>
<text x="199.6" y="74.5">PC12/SDIO_CK</text>
<text x="199.9" y="77.1">PC10/SDIO_D2</text>
<text x="200.4" y="72">PD1/CAN1_TX</text>
<text x="252.3" y="73.5" transform="rotate(-90 252.3 73.5)">GND</text>
<text x="15.6" y="82.4">GND</text>
<text x="15.6" y="79.8">GND</text>
<text x="34" y="79.6">GND</text>
<text x="34" y="82.2">GND</text>
<text x="61.5" y="79.6">BOOT0</text>
<text x="61.5" y="82.2">BOOT1</text>
<text x="100.1" y="79.6">PIO42</text>
<text x="100.1" y="82.2">PIO43</text>
<text x="113.3" y="82.2">PIO06</text>
<text x="113.3" y="79.6">PIO07</text>
<text x="178.8" y="79.6">PA13/JTMS-SWDIO</text>
<text x="178.8" y="82.2">PA11/USB_DM</text>
<text x="200.3" y="82.2">PA12/USB_DP</text>
<text x="202.8" y="79.6">PA14/JTCK</text>
<text x="239.1" y="79.8">GND</text>
<text x="78" y="84.6">GND</text>
<text x="100.1" y="84.7">PIO44</text>
<text x="100.1" y="87.2">PIO45</text>
<text x="100.1" y="89.8">PIO46</text>
<text x="113.3" y="89.8">PIO03</text>
<text x="113.3" y="87.2">PIO04</text>
<text x="113.3" y="84.7">PIO05</text>
<text x="178.8" y="89.8">VCC</text>
<text x="178.8" y="87.2">PC9/SDIO_D1</text>
<text x="178.8" y="84.7">PA9/USART1_TX</text>
<text x="196.9" y="84.7">PA10/USART1_RX</text>
<text x="208.4" y="89.8">GND</text>
<text x="208.9" y="87.2">PA8</text>
<text x="239.5" y="89.6">GND</text>
<text x="256.5" y="86.9">Serial</text>
<text x="257.9" y="89.2">J2</text>
<text x="100.1" y="92.3">PIO47</text>
<text x="100.1" y="94.9">PIO48</text>
<text x="113.3" y="94.9">PIO01</text>
<text x="113.3" y="92.3">PIO02</text>
<text x="187.9" y="93.1">DIYMORE-F407VG</text>
<text x="193.8" y="95.4">U1A</text>
<text x="105.1" y="98.2">CMOD-A7</text>
<text x="108.1" y="100.5">U2</text>
<text x="246.4" y="97">+3.3VP</text>
<text x="102.1" y="103.2">GND</text>
<text x="104.1" y="103.3">+3.3VP</text>
<text x="228.8" y="106.4">R3</text>
<text x="233.9" y="106.4">R4</text>
<text x="238.9" y="106.4">R5</text>
<text x="244" y="106.4">R6</text>
<text x="249.1" y="106.4">R7</text>
<text x="271.5" y="106.9">Micro_SD_Card</text>
<text x="277.1" y="104.6">J3</text>
<text x="129.7" y="112.7">R8</text>
<text x="229.3" y="110.9" transform="rotate(-90 229.3 110.9)">47k</text>
<text x="234.4" y="110.9" transform="rotate(-90 234.4 110.9)">47k</text>
<text x="239.5" y="110.9" transform="rotate(-90 239.5 110.9)">47k</text>
<text x="244.5" y="110.9" transform="rotate(-90 244.5 110.9)">47k</text>
<text x="249.6" y="110.9" transform="rotate(-90 249.6 110.9)">47k</text>
<text x="288.4" y="110.1">SHIELD</text>
<text x="130.2" y="117.3" transform="rotate(-90 130.2 117.3)">100</text>
<text x="208.3" y="119.8">+3.3VP GND</text>
<text x="261.4" y="117.7">DAT0</text>
<text x="261.4" y="115.2">DAT1</text>
<text x="97.2" y="122.4" transform="rotate(-90 97.2 122.4)">PE12</text>
<text x="99.7" y="122.4" transform="rotate(-90 99.7 122.4)">PE14</text>
<text x="102.2" y="122.5" transform="rotate(-90 102.2 122.5)">PB10</text>
<text x="104.8" y="122" transform="rotate(-90 104.8 122)">GND</text>
<text x="107.3" y="121.3" transform="rotate(-90 107.3 121.3)">3V3</text>
<text x="114.9" y="121.5" transform="rotate(-90 114.9 121.5)">PD9</text>
<text x="117.5" y="122.5" transform="rotate(-90 117.5 122.5)">PD11</text>
<text x="120" y="122.5" transform="rotate(-90 120 122.5)">PD13</text>
<text x="122.6" y="122.5" transform="rotate(-90 122.6 122.5)">PD15</text>
<text x="132.6" y="125.6">D3</text>
<text x="261.4" y="125.3">VDD</text>
<text x="261.4" y="122.8">CLK</text>
<text x="261.4" y="120.3">VSS</text>
<text x="109.9" y="131.6" transform="rotate(-90 109.9 131.6)">PB13/SPI2_SCK</text>
<text x="125.1" y="129.6" transform="rotate(-90 125.1 129.6)">PC7/SDIO_D7</text>
<text x="132.5" y="127.9">LED</text>
<text x="261.4" y="130.4">DAT3/CD</text>
<text x="261.4" y="127.9">CMD</text>
<text x="91.5" y="136.6" transform="rotate(-90 91.5 136.6)">U1C</text>
<text x="112.4" y="132.4" transform="rotate(-90 112.4 132.4)">PB15/SPI2_MOSI</text>
<text x="127.7" y="137.4">GND</text>
<text x="261.4" y="133">DAT2</text>
<text x="68.6" y="143.9">+3.3VP</text>
<text x="93.8" y="142.6" transform="rotate(-90 93.8 142.6)">DIYMORE-F407VG</text>
<text x="203.4" y="140.5">100n</text>
<text x="205.4" y="138.2">C3</text>
<text x="221.5" y="138.2">C4</text>
<text x="221.6" y="140.5">1u</text>
<text x="71.3" y="153.4">R1R2</text>
<text x="97.2" y="151.6" transform="rotate(-90 97.2 151.6)">PE11</text>
<text x="99.7" y="151.6" transform="rotate(-90 99.7 151.6)">PE13</text>
<text x="102.2" y="151.6" transform="rotate(-90 102.2 151.6)">PE15</text>
<text x="104.8" y="151.6" transform="rotate(-90 104.8 151.6)">PB11</text>
<text x="107.3" y="151.6" transform="rotate(-90 107.3 151.6)">PB12/SPI2_NSS</text>
<text x="109.9" y="151.6" transform="rotate(-90 109.9 151.6)">PB14/SPI2_MISO</text>
<text x="112.4" y="151.6" transform="rotate(-90 112.4 151.6)">PD8</text>
<text x="114.9" y="151.6" transform="rotate(-90 114.9 151.6)">PD10</text>
<text x="117.5" y="151.6" transform="rotate(-90 117.5 151.6)">PD12</text>
<text x="120" y="151.6" transform="rotate(-90 120 151.6)">PD14</text>
<text x="122.6" y="151.6" transform="rotate(-90 122.6 151.6)">PC6/SDIO_D6</text>
<text x="125.1" y="151.6" transform="rotate(-90 125.1 151.6)">PC8/SDIO_D0</text>
<text x="208.7" y="152.7">GND</text>
<text x="40.6" y="156.6">+3.3VP</text>
<text x="54.7" y="158.8">I2C</text>
<text x="55" y="156.5">J6</text>
<text x="64.2" y="160.7">GND</text>
<text x="71.8" y="157.9" transform="rotate(-90 71.8 157.9)">10k</text>
<text x="74.4" y="157.9" transform="rotate(-90 74.4 157.9)">10k</text>
<text x="142.2" y="159.2">+3.3VP</text>
<text x="37.8" y="166.2">C5</text>
<text x="64.8" y="163.9">+3.3VP</text>
<text x="165.1" y="166.8">+3.3VP</text>
<text x="35.8" y="168.5">100n</text>
<text x="122.1" y="173.7">R9</text>
<text x="153.3" y="171.8">J7</text>
<text x="41.3" y="178">GND</text>
<text x="122.6" y="178.3" transform="rotate(-90 122.6 178.3)">100</text>
<text x="153.3" y="174.1">SPI</text>
<text x="160.2" y="178.6">100n</text>
<text x="162.3" y="176.3">C6</text>
<text x="142.9" y="185.6">GND</text>
<text x="124.9" y="188.8">LED</text>
<text x="125" y="186.5">D4</text>
<text x="165.8" y="188.2">GND</text>
<text x="120.1" y="198.3">GND</text>
</g>
<g font-size="1.8" fill="#0000c2">
<text x="129" y="14.9">FPGA&lt;-&gt;STM32 via SRAM interface</text>
<text x="228.6" y="14.9">MRCC: PIO03, PIO36, PIO40, PIO46, PIO43, PIO18, PIO19</text>
</g>
<g font-size="1.8">
<text x="95.7" y="21.3">FPGA2</text>
<text x="95.7" y="18.8">FPGA0</text>
<text x="95.7" y="23.8">FPGA4</text>
<text x="114.3" y="21.3">FPGA3</text>
<text x="114.3" y="23.8">FPGA5</text>
<text x="114.3" y="18.8">FPGA1</text>
<text x="95.7" y="26.4">FPGA6</text>
<text x="234.6" y="27.6">SWDCK</text>
<text x="235.3" y="25.1">SWDIO</text>
<text x="129.1" y="35.3">5V_FPGA</text>
<text x="152.4" y="35.3">5V_STM</text>
<text x="24.7" y="40.3">A21</text>
<text x="24.7" y="37.8">A19</text>
<text x="73.7" y="40.3">A20</text>
<text x="73.7" y="37.8">A23</text>
<text x="93.3" y="37.8">A19</text>
<text x="93.3" y="40.3">A21</text>
<text x="119.7" y="40.6">22FPGA3</text>
<text x="119.7" y="38.1">23FPGA1</text>
<text x="24.1" y="48">INT1</text>
<text x="73.7" y="42.9">A22</text>
<text x="93.3" y="42.9">A23</text>
<text x="93.3" y="45.4">A20</text>
<text x="93.3" y="48">A22</text>
<text x="119.7" y="45.7">20FPGA6</text>
<text x="119.7" y="43.2">21FPGA5</text>
<text x="69.6" y="48.3">b10 INT0</text>
<text x="69.6" y="50.8">b12 INT2</text>
<text x="92.7" y="53">INT032</text>
<text x="92.7" y="50.5">INT131</text>
<text x="119.7" y="53.3">17FPGA0</text>
<text x="119.7" y="50.8">18FPGA2</text>
<text x="119.7" y="48.3">19FPGA4</text>
<text x="23.1" y="58.1">DAC2 b17</text>
<text x="69.6" y="55.9">b16 INT3</text>
<text x="69.6" y="58.4">b18 DAC1</text>
<text x="92.7" y="55.6">INT233</text>
<text x="92.7" y="58.1">INT334</text>
<text x="119.7" y="58.4">15MEM_NADV</text>
<text x="119.7" y="55.9">16MEM_NBL0</text>
<text x="162.6" y="55.6">MEM_NADV a28</text>
<text x="214.4" y="55.9">a27 MEM_NBL0</text>
<text x="24.1" y="63.2">INT5 b21</text>
<text x="69.6" y="63.5">b22 INT4</text>
<text x="86.8" y="65.7">MEM_NBL1</text>
<text x="92.7" y="60.7">INT535</text>
<text x="92.7" y="63.2">INT436</text>
<text x="119.7" y="63.5">13MEM_NWAIT</text>
<text x="119.7" y="61">14MEM_NE1</text>
<text x="161.8" y="63.2">MEM_NWAIT a22</text>
<text x="163.8" y="65.7">MEM_NOE a20</text>
<text x="214.4" y="63.5">a21 MEM_NE1</text>
<text x="25.7" y="70.8">D4 b27</text>
<text x="69.6" y="71.1">b28 MEM_NBL1</text>
<text x="94.3" y="68.3">D438</text>
<text x="94.3" y="70.8">D539</text>
<text x="119.7" y="71.1">10MEM_CLK</text>
<text x="119.7" y="68.6">11MEM_NOE</text>
<text x="119.7" y="66">12MEM_NWE</text>
<text x="170.5" y="70.8">D2 a16</text>
<text x="214.4" y="71.1">a15 D3</text>
<text x="214.4" y="68.6">a17 MEM_CLK</text>
<text x="214.4" y="66">a19 MEM_NWE</text>
<text x="25.7" y="73.4">D6 b29</text>
<text x="26" y="72.4" transform="rotate(-90 26 72.4)">R11R10</text>
<text x="69.6" y="73.7">b30 D5</text>
<text x="69.6" y="76.2">b32 D7</text>
<text x="94.3" y="73.4">D640</text>
<text x="94.3" y="75.9">D741</text>
<text x="120.2" y="76.2">8 D2</text>
<text x="120.2" y="73.7">9 D3</text>
<text x="93.3" y="81">D1343</text>
<text x="93.3" y="78.4">D1542</text>
<text x="93.3" y="83.5">D1244</text>
<text x="120.2" y="83.8">5 A16</text>
<text x="120.2" y="81.3">6 A17</text>
<text x="120.2" y="78.7">7 D14</text>
<text x="248.2" y="83.5">UART_RX</text>
<text x="248.4" y="81">UART_TX</text>
<text x="93.3" y="86.1">D1045</text>
<text x="93.3" y="88.6">D1146</text>
<text x="120.2" y="88.9">3 MCO</text>
<text x="120.2" y="86.4">4 D0</text>
<text x="94.3" y="91.1">D847</text>
<text x="94.3" y="93.7">D948</text>
<text x="120.2" y="94">1 D1</text>
<text x="120.2" y="91.4">2 A18</text>
<text x="96" y="112" transform="rotate(-90 96 112)">D9</text>
<text x="98.5" y="112" transform="rotate(-90 98.5 112)">D11</text>
<text x="114" y="116" transform="rotate(-90 114 116)">c16 D14</text>
<text x="116.6" y="116" transform="rotate(-90 116.6 116)">c18 A16</text>
<text x="119.1" y="116" transform="rotate(-90 119.1 116)">c20 A18</text>
<text x="121.7" y="116" transform="rotate(-90 121.7 116)">c22 D1</text>
<text x="250.8" y="116.5">SD_D0</text>
<text x="250.8" y="114">SD_D1</text>
<text x="249.5" y="121.6">SD_CLK</text>
<text x="249.1" y="126.7">SD_CMD</text>
<text x="250.8" y="129.2">SD_D3</text>
<text x="250.8" y="131.8">SD_D2</text>
<text x="96" y="160" transform="rotate(-90 96 160)">D8</text>
<text x="98.5" y="161" transform="rotate(-90 98.5 161)">D10</text>
<text x="101.1" y="161" transform="rotate(-90 101.1 161)">D12</text>
<text x="111.2" y="161" transform="rotate(-90 111.2 161)">D13 c13</text>
<text x="113.8" y="161" transform="rotate(-90 113.8 161)">D15 c15</text>
<text x="116.3" y="161" transform="rotate(-90 116.3 161)">A17 c17</text>
<text x="118.8" y="160" transform="rotate(-90 118.8 160)">D0 c19</text>
<text x="76.2" y="167.3">I2C_SDA</text>
<text x="76.2" y="164.8">I2C_SCL</text>
<text x="141" y="167.3">SPI_CS</text>
<text x="139" y="169.9">SPI_MISO</text>
<text x="139.8" y="172.4">SPI_SCK</text>
<text x="139" y="175">SPI_MOSI</text>
</g>
<g font-size="1.8" fill="#008400">
<text x="24" y="45.4">GND</text>
<text x="15.3" y="52.9">GND</text>
</g>
</svg>
